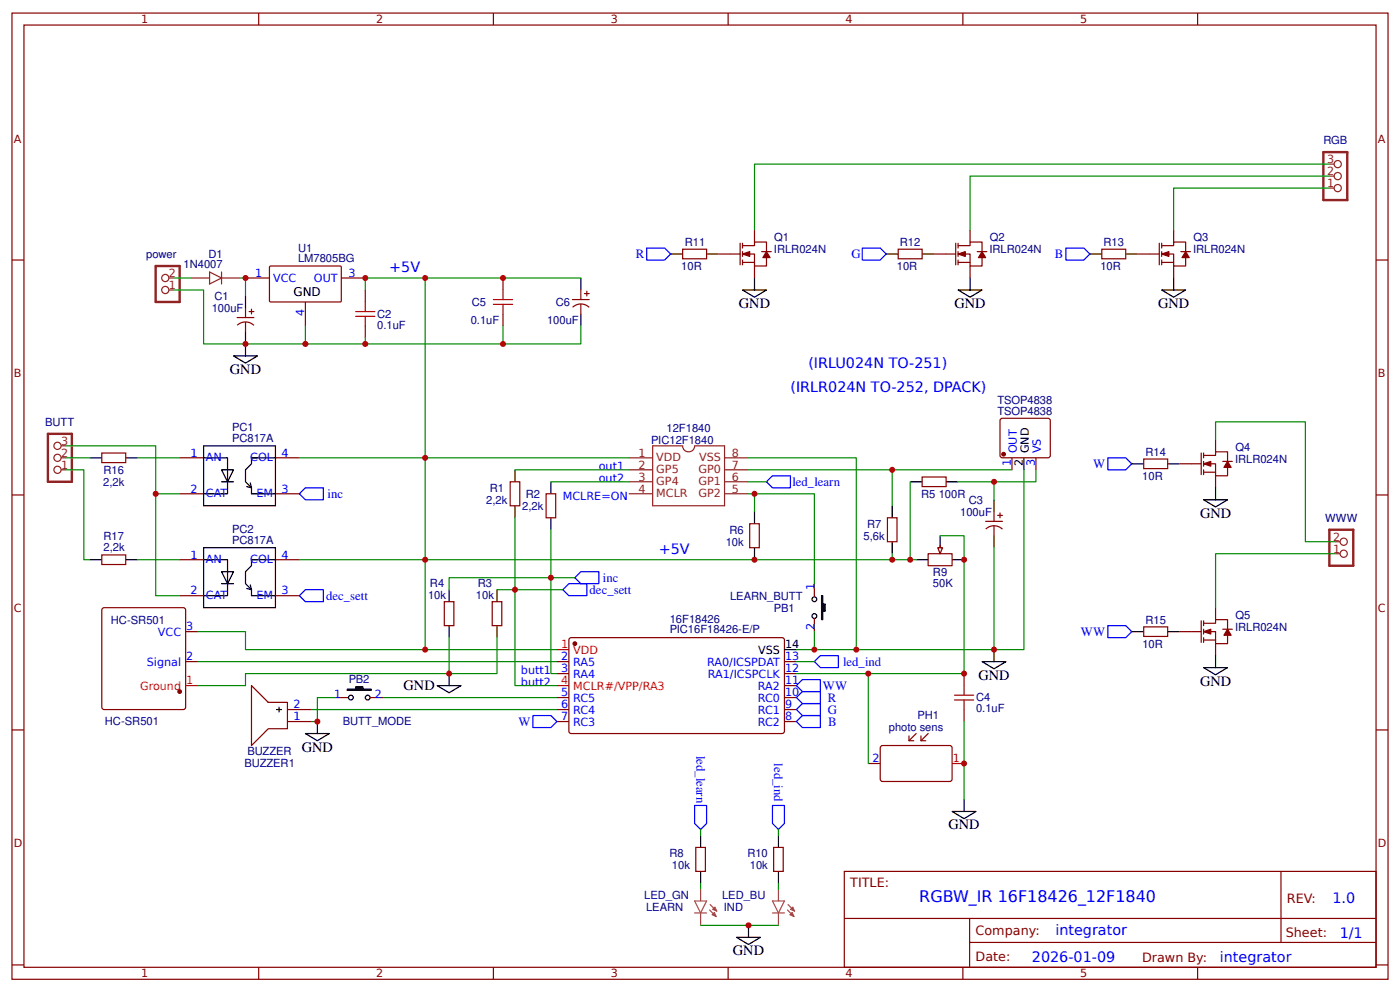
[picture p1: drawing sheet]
<svg xmlns="http://www.w3.org/2000/svg" width="309mm" height="219mm" viewBox="0 0 309 219" stroke-linecap="round" stroke-linejoin="round" font-family="sans-serif">
<g fill="none" stroke="#800" stroke-width=".26">
<path d="M2.6 2.9h304.1v213.2h-304.1zM5.3 5.5h298.7v208h-298.7zM57.1 2.9v2.6M109 2.9v2.6M160.9 2.9v2.6M212.7 2.9v2.6M264.6 2.9v2.6M2.6 57.4h2.7M59.6 58.8l.2-.1h15.5l.1 .3v7.5l-.3 .1h-15.4l-.2-.2zM158.7 56.1h4.8M163.5 53.7v4.7M164 54.2h2.7v-.8h2.6v2.1"/>
<path d="M164 56.1h2.7v2.6h2.6v-1.8M164 57.9h2.7M164 53.7v1M164 55.5v1.1M164 57.4v1M166.7 50.8v2.6M166.7 58.7v2.7M168.3 55.5h2.1M206.4 56.1h4.7M211.1 53.7v4.7M211.7 54.2h2.6v-.8h2.7v2.1M211.7 56.1h2.6v2.6h2.7v-1.8"/>
<path d="M211.7 57.9h2.6M211.7 53.7v1M211.7 55.5v1.1M211.7 57.4v1M214.3 50.8v2.6M214.3 58.7v2.7M215.9 55.5h2.1M251.4 56.1h4.7M256.1 53.7v4.7M256.6 54.2h2.7v-.8h2.6v2.1M256.6 56.1h2.7v2.6h2.6v-1.8M256.6 57.9h2.7"/>
<path d="M256.6 53.7v1M256.6 55.5v1.1M256.6 57.4v1M259.3 50.8v2.6M259.3 58.7v2.7M260.9 55.5h2.1M304 57.4h2.7M52.4 70.1h3.7M52.4 71.8a2.65 2.65 0 0 1 3.7 0M54.2 61.4h5.3M54.2 68v2.1M54.2 71.1v2.2"/>
<path d="M55 68.8h1.1M55.6 68.2v1.1M67.5 66.6v5.3M75.4 61.4h5.3M80.7 64v2.6M80.7 71.9v2.7M265.4 100v4.7M265.9 100v1M268.6 97.1v2.6M2.6 109.2h2.7M112.7 106.3h2.1v5.3h-2.1zM120.6 109h2.2v5.3h-2.2z"/>
<path d="M165.6 115.6h2.1v5.3h-2.1zM196.1 114.3h2.1v5.3h-2.1zM203.7 105.3h5.3v2.1h-5.3zM260.6 102.4h4.8M265.9 100.5h2.7v-.8h2.6v2.1M265.9 102.4h2.7v2.6h2.6v-1.8M265.9 104.2h2.7M265.9 101.8v1.1M265.9 103.7v1M268.6 105v2.7M270.1 101.8h2.2M304 109.2h2.7"/>
<path d="M98.2 132.8h2.1v5.3h-2.1zM108.7 132.8h2.2v5.3h-2.2zM179.9 128.8v2.9M179.9 136.5v2.9M205.1 122.2h5.2v2.7h-5.2zM207.7 120.4v1.3M260.6 139.4h4.8M265.4 137v4.8M265.9 137.6h2.7v-.8h2.6v2.1M265.9 139.4h2.7v2.7h2.6v-1.9M265.9 137v1.1M265.9 138.9v1"/>
<path d="M268.6 134.1v2.7M270.1 138.9h2.2M55.6 151.3l3.7 3.7h4.2v5.8h-4.2l-3.7 3.7zM63.5 156.6h5.3M63.5 159.3h5.3M74.1 154h2.9M81.8 154h2.9M123 146h2.7M123 148.7h2.7M123 154h2.7M123 156.6h2.7M123 159.3h2.7"/>
<path d="M125.9 140.8h47.1l.3 .5-.1 20.3-.4 .3-46.9-.1-.2-.4v-20.1zM173.3 146h2.6M173.3 148.7h2.6M173.3 154h2.6M173.3 156.6h2.6M173.3 159.3h2.6M173.3 151.3h2.6M265.9 140.7v1.1M265.9 141.3h2.7M268.6 142.1v2.6M2.6 161.1h2.7M304 161.1h2.7"/>
<path d="M186.5 192.3h117.5v21.2h-117.5zM283 192.3v15.7M2.6 213h2.7M57.1 213.5v2.6M109 213.5v2.6M160.9 213.5v2.6M186.6 202.7h117.3M212.7 213.5v2.6M214.2 208h89.7M214.2 202.7v10.6M264.6 213.5v2.6M304 213h2.7"/>
</g>
<g fill="none" stroke="#000" stroke-width=".26">
<path d="M54.2 65.3v2.7M54.2 73.3v2.6M113.8 103.7v2.6M113.8 111.6v2.7M121.7 106.3v2.7M121.7 114.3v2.6M166.7 113v2.6M197.1 111.6v2.7M197.1 119.6v2.6M201.1 106.3h2.6M207.7 118.2v2.7M209 106.3h2.7"/>
<path d="M99.2 130.1v2.7M99.2 138.1v2.6M109.8 130.1v2.7M109.8 138.1v2.6M166.7 120.9v2.6M202.4 123.5h2.7M210.3 123.5h2.7M61.1 156.6h1.1M61.6 156.1v1M173.3 143.4h2.6"/>
<circle cx="179.9" cy="136" r=".53"/>
<circle cx="179.9" cy="132.3" r=".53"/>
<circle cx="77.5" cy="154" r=".53"/>
<circle cx="81.2" cy="154" r=".53"/>
</g>
<g fill="#800" stroke="#800" stroke-width=".26">
<path d="M164 56.1l1.6-.6v1.1z"/>
<path d="M169.3 55.5l.8 1.4h-1.6z"/>
<path d="M211.7 56.1l1.6-.6v1.1z"/>
<path d="M217 55.5l.8 1.4h-1.6z"/>
<path d="M256.6 56.1l1.6-.6v1.1z"/>
<path d="M261.9 55.5l.8 1.4h-1.6z"/>
<path d="M265.9 102.4l1.6-.6v1.1z"/>
<path d="M271.2 101.8l.8 1.4h-1.6z"/>
<path d="M265.9 139.4l1.6-.5v1z"/>
<path d="M271.2 138.9l.8 1.3h-1.6z"/>
<circle cx="127" cy="142.1" r=".4"/>
</g>
<path d="M123 143.4h2.7M123 151.3h2.7" fill="none" stroke="#f00" stroke-width=".26"/>
<g fill="none" stroke="#8d2323" stroke-width=".26">
<path d="M37.3 64h1.1M37.3 61.4h1.1M42.3 61.4h4M46.3 60l2.6 1.4-2.6 1.3zM48.9 61.4h4M48.9 60v2.7M144.2 98.4h6.6a1.32 1.32 0 0 0 1.3 1.3 1.32 1.32 0 0 0 1.4-1.3h6.6v13.2h-15.9zM138.9 101h5.3M138.9 103.7h5.3M138.9 106.3h5.3M138.9 109h5.3M160.1 101h5.3"/>
<path d="M160.1 103.7h5.3M160.1 106.3h5.3M160.1 109h5.3"/>
<circle cx="36.5" cy="64" r=".79"/>
<circle cx="36.5" cy="61.4" r=".79"/>
</g>
<g fill="none" stroke="#080" stroke-width=".26">
<path d="M38.4 61.4h3.9M113.8 114.3v37h9.2M113.8 103.7h25.1M121.7 116.9v31.8h1.3M121.7 106.3h17.2M138.9 101h-45v22.5M165.4 109h1.3v4M165.4 103.7h58.2M166.7 109h13.2v19.8M197.1 103.7v7.9M201.1 106.3v17.2h-107.2v19.9M226.2 103.7v39.7h-50.3"/>
<path d="M228.9 103.7v2.6h-17.2M43.7 139.4h10.5v4h68.8M109.8 130.1h4M121.7 127.5h-22.5v2.6M179.9 139.4v4M197.1 122.2v1.3M43.7 146h79.3M68.8 156.6h54.2M84.7 154h38.3M99.2 140.7v8M109.8 140.7v8h-55.6v2.6h-10.5"/>
</g>
<path d="M181.5 131.5h.3v1.8h.5v1.6h-.5v1.9h-.3zM76.7 152.1h1.9v-.5h1.6v.5h1.8v.3h-5.3z" fill="#000" stroke="#000" stroke-width=".26"/>
<path d="M34.4 58.7h5.3v7.9h-5.3z" fill="none" stroke="#8d2323" stroke-width=".53"/>
<path d="M78.6 69.8h4.2M78.6 68.8h4.2M80.7 66.6v2.2M80.7 69.8v2.1" fill="none" stroke="#a00000" stroke-width=".26"/>
<path d="M207.2 120.9h1l-.5 1.3z" fill="#efefef" stroke="#800" stroke-width=".26"/>
<g fill="none" stroke="#080" stroke-width=".26">
<path d="M293.7 38.9h-79.4v11.9M293.7 36.2h-127v14.6M293.7 41.5h-34.4v9.3M38.4 64h6.6v11.9h35.7v-1.3M52.9 61.4h1.3v3.9M67.5 71.9v4M80.7 64v-2.6h13.2v39.6h-27.8M93.9 61.4h34.4M111.1 71.9v4M128.3 71.9v4h-47.6M14.6 98.4h19.8v10.6h5.3M268.6 97.1v-4h19.8v26.5h6.6"/>
<path d="M14.6 103.7h3.9v19.8h1.3M14.6 101h5.2M30.4 101h9.3M34.4 109v22.5h5.3M165.4 101h23.8v42.4M165.4 106.3h3.9M207.7 118.2h5.3v30.5h-37.1M219.6 106.3v4M30.4 123.5h9.3M66.1 123.5h27.8M113.8 130.1h10.6M121.7 127.5h5.3"/>
<path d="M201.1 123.5h1.3M219.6 120.9v22.5M295 122.2h-26.4v11.9M74.1 154h-4v5.3h-1.3M175.9 146h4M191.8 148.7v19.8M213 159.3v17.2M154.8 183.1v1.3M154.8 195v1.3M172 183.1v1.3M172 195v1.3M154.8 204.2h17.2"/>
</g>
<path d="M153.5 198.9h2.6l-1.3 2.6zM154.8 196.3v2.6M156.9 199.6l1.5 1.5M170.7 198.9h2.6l-1.3 2.6zM172 196.3v2.6M174.1 199.6l1.5 1.5M153.5 201.5h2.6M154.8 201.6v2.6M156.8 200.8l1.4 1.5M170.7 201.5h2.6M172 201.6v2.6M174 200.8l1.4 1.5" fill="none" stroke="#a54b4b" stroke-width=".26"/>
<g fill="#a54b4b" stroke="#a54b4b" stroke-width=".22">
<path d="M157.4 200.7l.6-.5 .4 .9z"/>
<path d="M157.3 201.9l.5-.5 .4 .9z"/>
<path d="M174.6 200.7l.6-.5 .4 .9z"/>
<path d="M174.5 201.9l.5-.5 .4 .9z"/>
</g>
<g fill="none" stroke="#000" stroke-width=".26">
<path d="M148.2 56.1h2.6M156.1 56.1h2.6M195.8 56.1h2.6M203.7 56.1h2.7M240.8 56.1h2.6M248.7 56.1h2.7M51.6 78.6h5.3l-2.7 1.5zM54.2 75.9v2.7M128.3 61.4v2.6M128.3 69.3v2.6M164 64h5.3l-2.6 1.6zM166.7 61.4v2.6"/>
<path d="M211.7 64h5.3l-2.7 1.6zM214.3 61.4v2.6M256.6 64h5.3l-2.6 1.6zM259.3 61.4v2.6M45 98.4h15.9v13.2h-15.9zM19.8 101h2.7M27.8 101h2.6M45 101h5.3v8h-5.3M48.9 103.7h2.7l-1.3 2.6zM48.9 106.3h2.7M54.5 107.4l1.1 .3M55.3 106.6l.3 1.1"/>
<path d="M55.6 101h5.3M55.6 107.7v1.3h5.3M56.9 101h-1.3v1.4l-1.4 1.3v2.6l1.4 1.4M219.6 110.3v2.7M219.6 118.2v2.7M226.2 101v2.7M250 102.4h2.7M258 102.4h2.6M265.9 110.3h5.3l-2.6 1.6zM268.6 107.7v2.6M19.8 123.5h2.7M27.8 123.5h2.6"/>
<path d="M45 120.9h15.9v13.2h-15.9zM45 123.5h5.3v8h-5.3M48.9 126.2h2.7l-1.3 2.6zM48.9 128.8h2.7M54.5 129.9l1.1 .2M55.3 129.1l.3 1M55.6 130.1v1.4h5.3M55.6 123.5h5.3M56.9 123.5h-1.3v1.4l-1.4 1.3v2.6l1.4 1.3M250 139.4h2.7M258 139.4h2.6M70.1 159.3v2.6"/>
<path d="M96.6 151.3h5.3l-2.7 1.6zM99.2 148.7v2.6M217 146h5.2l-2.6 1.6zM219.6 143.4v2.6M265.9 147.3h5.3l-2.6 1.6zM268.6 144.7v2.6M67.5 161.9h5.3l-2.7 1.6zM210.3 179.1h5.3l-2.6 1.6zM213 176.5v2.6M154.8 184.4v2.6M154.8 192.3v2.7M172 184.4v2.6"/>
<path d="M172 192.3v2.7M162.7 206.9h5.3l-2.6 1.6zM165.4 204.2v2.7"/>
</g>
<g fill="none" stroke="#800" stroke-width=".26">
<path d="M150.8 55h5.3v2.1h-5.3zM198.4 55h5.3v2.1h-5.3zM243.4 55h5.3v2.1h-5.3zM111.1 61.4v2.6M111.1 69.3v2.6M126.5 66.1h3.7M126.5 67.8a2.65 2.65 0 0 1 3.7 0M128.3 64v2.1M128.3 67.2v2.1M129.1 64.8h1.1M129.6 64.3v1M22.5 100h5.3v2.1h-5.3z"/>
<path d="M221 92.6l.5-.3 10.3 .1 .2 .4v8l-.5 .2h-10.3l-.3-.5zM39.7 101h5.3M39.7 109h5.3M60.9 101h5.2M60.9 109h5.2M217.8 115.1h3.7M217.8 116.8a2.65 2.65 0 0 1 3.7 0M219.6 113v2.1M219.6 116.1v2.1M220.4 113.7h1.1M220.9 113.2v1.1M223.6 101v2.7"/>
<path d="M228.9 101v2.7M252.7 101.3h5.3v2.1h-5.3zM22.5 122.5h5.3v2.1h-5.3zM22.8 134.2l17.7-.1 .4 .3 .1 21.7-.3 .4-17.7 .1-.4-.3-.1-21.7zM39.7 123.5h5.3M39.7 131.5h5.3M41 139.4h2.7M60.9 123.5h5.2M60.9 131.5h5.2M252.7 138.4h5.3v2.1h-5.3zM41 146h2.7M213 148.7v2.6"/>
<path d="M213 156.6v2.7M191.8 168.5h2.7M194.5 164.8l.5-.3 15.1 .1 .2 .5v7.1l-.5 .3-15.1-.1-.2-.4zM200.8 162.4v1.1h1.1M202.4 161.9l-1.6 1.6M203.5 162.4v1.1h1M205.1 161.9l-1.6 1.6M153.7 187h2.1v5.3h-2.1zM170.9 187h2.1v5.3h-2.1z"/>
</g>
<g fill="none" stroke="#00f" stroke-width=".26">
<path d="M142.9 54.7h3.9l1.4 1.4-1.4 1.3h-3.9zM190.5 54.7h4l1.3 1.4-1.3 1.3h-4zM235.5 54.7h3.9l1.4 1.4-1.4 1.3h-3.9zM67.5 107.7h3.9v2.6h-3.9l-1.4-1.3zM169.3 106.3l1.4-1.3h3.9v2.7h-3.9zM244.7 101h4l1.3 1.4-1.3 1.3h-4zM67.5 130.1h3.9v2.7h-3.9l-1.4-1.3zM124.4 130.1l1.3-1.3h3.9v2.7h-3.9zM128.3 126.2h4v2.6h-4l-1.3-1.3zM244.7 138.1h4l1.3 1.3-1.3 1.3h-4zM117.7 157.9h4l1.3 1.4-1.3 1.3h-4zM177.3 150h3.9v2.6h-3.9l-1.4-1.3z"/>
<path d="M177.3 152.6h3.9v2.7h-3.9l-1.4-1.3zM177.3 155.3h3.9v2.6h-3.9l-1.4-1.3zM177.3 157.9h3.9v2.7h-3.9l-1.4-1.3zM179.9 146l1.3-1.3h4v2.6h-4zM153.5 177.8h2.6v3.9l-1.3 1.4-1.3-1.4zM170.7 177.8h2.6v3.9l-1.3 1.4-1.3-1.4z"/>
</g>
<path d="M292.4 33.6h5.3v10.6h-5.3zM10.6 95.8h5.3v10.5h-5.3zM293.7 116.9h5.3v8h-5.3z" fill="none" stroke="#8d2323" stroke-width=".53"/>
<g fill="none" stroke="#8d2323" stroke-width=".26">
<path d="M293.7 38.9h1M293.7 36.2h1M293.7 41.5h1M13.5 98.4h1.1M13.5 103.7h1.1M13.5 101h1.1M295 119.6h1.1M295 122.2h1.1"/>
<circle cx="295.5" cy="36.2" r=".79"/>
<circle cx="295.5" cy="38.9" r=".79"/>
<circle cx="295.5" cy="41.5" r=".79"/>
<circle cx="12.7" cy="98.4" r=".79"/>
<circle cx="12.7" cy="103.7" r=".79"/>
<circle cx="12.7" cy="101" r=".79"/>
<circle cx="296.9" cy="119.6" r=".79"/>
<circle cx="296.9" cy="122.2" r=".79"/>
</g>
<path d="M109 67.2h4.2M109 66.1h4.2M111.1 64v2.1M111.1 67.2v2.1M210.9 154.5h4.2M210.9 153.4h4.2M213 151.3v2.1M213 154.5v2.1" fill="none" stroke="#a00000" stroke-width=".26"/>
<path d="M41 151.3h2.7M210.3 168.5h2.7" fill="none" stroke="#f00" stroke-width=".26"/>
<g fill="#800" stroke="#800" stroke-width=".26">
<circle cx="221.7" cy="100.3" r=".4"/>
<circle cx="39.7" cy="152.6" r=".4"/>
</g>
<g fill="#c00">
<circle cx="113.8" cy="130.1" r=".66"/>
<circle cx="121.7" cy="127.5" r=".66"/>
<circle cx="179.9" cy="143.4" r=".66"/>
<circle cx="166.7" cy="109" r=".66"/>
<circle cx="197.1" cy="103.7" r=".66"/>
<circle cx="93.9" cy="123.5" r=".66"/>
<circle cx="166.7" cy="123.5" r=".66"/>
<circle cx="197.1" cy="123.5" r=".66"/>
<circle cx="201.1" cy="123.5" r=".66"/>
<circle cx="213" cy="123.5" r=".66"/>
<circle cx="54.2" cy="61.4" r=".66"/>
<circle cx="93.9" cy="101" r=".66"/>
<circle cx="80.7" cy="61.4" r=".66"/>
<circle cx="67.5" cy="75.9" r=".66"/>
<circle cx="54.2" cy="75.9" r=".66"/>
<circle cx="165.4" cy="204.2" r=".66"/>
<circle cx="189.2" cy="143.4" r=".66"/>
<circle cx="70.1" cy="159.3" r=".66"/>
<circle cx="219.6" cy="143.4" r=".66"/>
<circle cx="213" cy="148.7" r=".66"/>
<circle cx="213" cy="168.5" r=".66"/>
<circle cx="191.8" cy="148.7" r=".66"/>
<circle cx="219.6" cy="106.3" r=".66"/>
<circle cx="34.4" cy="109" r=".66"/>
<circle cx="93.9" cy="61.4" r=".66"/>
<circle cx="111.1" cy="61.4" r=".66"/>
<circle cx="80.7" cy="75.9" r=".66"/>
<circle cx="111.1" cy="75.9" r=".66"/>
<circle cx="93.9" cy="143.4" r=".66"/>
<circle cx="99.2" cy="148.7" r=".66"/>
</g>
<text font-size="3.5" fill="#00f" x="203.1" y="199.1">RGBW_IR 16F18426_12F1840</text>
<g font-size="3.2" fill="#00f">
<text x="86" y="60">+5V</text>
<text x="178.6" y="81.2">(IRLU024N TO-251)</text>
<text x="174.6" y="86.5">(IRLR024N TO-252, DPACK)</text>
<text x="145.5" y="122.2">+5V</text>
<text x="294.4" y="199.3">1.0</text>
<text x="233.2" y="206.4">integrator</text>
<text x="296" y="207">1/1</text>
<text x="228" y="212.3">2026-01-09</text>
<text x="269.5" y="212.2">integrator</text>
</g>
<g font-size="3.2">
<text x="163.2" y="68">GND</text>
<text x="210.9" y="68">GND</text>
<text x="255.9" y="68">GND</text>
<text x="50.8" y="82.5">GND</text>
<text x="265.1" y="114.3">GND</text>
<text x="216.2" y="150">GND</text>
<text x="89.2" y="152.4">GND</text>
<text x="265.1" y="151.3">GND</text>
<text x="66.7" y="165.9">GND</text>
<text x="209.5" y="183.1">GND</text>
<text x="161.9" y="210.8">GND</text>
</g>
<g font-size="2.8" fill="#00f">
<text x="140.5" y="57">R</text>
<text x="188.1" y="57">G</text>
<text x="233.1" y="57">B</text>
<text x="175.1" y="107.3">led_learn</text>
<text x="241.5" y="103.3">W</text>
<text x="72.4" y="109.9">inc</text>
<text x="130.3" y="131.1">dec_sett</text>
<text x="133.2" y="128.5">inc</text>
<text x="72.1" y="132.5">dec_sett</text>
<text x="238.8" y="140.4">WW</text>
<text x="186.2" y="146.9">led_ind</text>
<text x="181.8" y="152.2">WW</text>
<text x="182.9" y="154.9">R</text>
<text x="114.5" y="160.2">W</text>
<text x="182.9" y="157.6">G</text>
<text x="182.9" y="160.2">B</text>
<text x="153.9" y="166.7" transform="rotate(90 153.9 166.7)">led_learn</text>
<text x="171" y="168.5" transform="rotate(90 171 168.5)">led_ind</text>
</g>
<g font-size="2.8" fill="#800">
<text x="187.9" y="195.8">TITLE:</text>
<text x="284.3" y="199.3">REV:</text>
<text x="215.5" y="206.4">Company:</text>
<text x="284.1" y="206.9">Sheet:</text>
<text x="215.5" y="212.2">Date:</text>
<text x="252.3" y="212.2">Drawn By:</text>
</g>
<text font-size="2.6" x="64.8" y="65.3">GND</text>
<g font-size="2.5" fill="#800">
<text x="31.2" y="5.1">1</text>
<text x="83.1" y="5.1">2</text>
<text x="134.9" y="5.1">3</text>
<text x="186.8" y="5.1">4</text>
<text x="238.7" y="5.1">5</text>
<text x="3" y="31.5">A</text>
<text x="304.4" y="31.5">A</text>
<text x="3" y="83.3">B</text>
<text x="304.4" y="83.3">B</text>
<text x="3" y="135.2">C</text>
<text x="304.4" y="135.2">C</text>
<text x="3" y="187">D</text>
<text x="304.4" y="187">D</text>
<text x="31.2" y="215.7">1</text>
<text x="83.1" y="215.7">2</text>
<text x="134.9" y="215.7">3</text>
<text x="186.8" y="215.7">4</text>
<text x="238.7" y="215.7">5</text>
</g>
<g font-size="2.5" fill="#000080">
<text x="292.4" y="31.8">RGB</text>
<text x="171.1" y="53.2">Q1</text>
<text x="218.7" y="53.2">Q2</text>
<text x="263.7" y="53.2">Q3</text>
<text x="32.3" y="56.9">power</text>
<text x="40.6" y="59.2">1N4007</text>
<text x="46" y="56.9">D1</text>
<text x="65.9" y="57.8">LM7805BG</text>
<text x="65.9" y="55.6">U1</text>
<text x="150.5" y="59.6">10R</text>
<text x="151.3" y="54.3">R11</text>
<text x="171" y="55.9">IRLR024N</text>
<text x="198.1" y="59.6">10R</text>
<text x="198.8" y="54.3">R12</text>
<text x="218.6" y="55.9">IRLR024N</text>
<text x="243.1" y="59.6">10R</text>
<text x="243.8" y="54.3">R13</text>
<text x="263.6" y="55.9">IRLR024N</text>
<text x="46.8" y="68.9">100uF</text>
<text x="47.4" y="66.2">C1</text>
<text x="83.3" y="70.1">C2</text>
<text x="104" y="71.5">0.1uF</text>
<text x="104.2" y="67.5">C5</text>
<text x="120.9" y="71.5">100uF</text>
<text x="122.8" y="67.5">C6</text>
<text x="83.3" y="72.6">0.1uF</text>
<text x="220.4" y="89.1">TSOP4838</text>
<text x="10" y="94">BUTT</text>
<text x="51.3" y="95.2">PC1</text>
<text x="147.3" y="95.3">12F1840</text>
<text x="220.4" y="91.5">TSOP4838</text>
<text x="51.3" y="97.6">PC817A</text>
<text x="143.9" y="97.9">PIC12F1840</text>
<text x="253.1" y="100.6">R14</text>
<text x="272.9" y="99.5">Q4</text>
<text x="22.8" y="107.2">2,2k</text>
<text x="22.9" y="104.5">R16</text>
<text x="252.4" y="105.8">10R</text>
<text x="272.9" y="102.2">IRLR024N</text>
<text x="107.4" y="111.2">2,2k</text>
<text x="108.2" y="108.5">R1</text>
<text x="115.4" y="112.5">2,2k</text>
<text x="116.2" y="109.9">R2</text>
<text x="203.5" y="109.8">R5</text>
<text x="207.4" y="109.8">100R</text>
<text x="212.1" y="113.8">100uF</text>
<text x="214.1" y="111.2">C3</text>
<text x="22.9" y="119.3">R17</text>
<text x="51.3" y="117.7">PC2</text>
<text x="161.1" y="117.8">R6</text>
<text x="190.8" y="119.1">5,6k</text>
<text x="191.6" y="116.5">R7</text>
<text x="292.8" y="115.1">WWW</text>
<text x="22.9" y="121.7">2,2k</text>
<text x="51.3" y="120.1">PC817A</text>
<text x="160.3" y="120.4">10k</text>
<text x="95" y="129.7">R4</text>
<text x="105.6" y="129.7">R3</text>
<text x="206.1" y="129.5">50K</text>
<text x="206.1" y="127.1">R9</text>
<text x="24.5" y="137.6">HC-SR501</text>
<text x="94.6" y="132.3">10k</text>
<text x="105.2" y="132.3">10k</text>
<text x="148" y="137.5">16F18426</text>
<text x="161.3" y="132.4">LEARN_BUTT</text>
<text x="171" y="135">PB1</text>
<text x="253.1" y="137.6">R15</text>
<text x="272.9" y="136.6">Q5</text>
<text x="148" y="139.8">PIC16F18426-E/P</text>
<text x="252.4" y="142.9">10R</text>
<text x="272.9" y="139.2">IRLR024N</text>
<text x="77" y="150.9">PB2</text>
<text x="215.6" y="154.8">C4</text>
<text x="23.1" y="160.1">HC-SR501</text>
<text x="75.7" y="160">BUTT_MODE</text>
<text x="196.4" y="161.4">photo sens</text>
<text x="202.7" y="158.8">PH1</text>
<text x="215.6" y="157.2">0.1uF</text>
<text x="54.7" y="166.7">BUZZER</text>
<text x="54" y="169.4">BUZZER1</text>
<text x="147.9" y="189.2">R8</text>
<text x="148.5" y="191.9">10k</text>
<text x="165.1" y="189.2">R10</text>
<text x="165.7" y="191.9">10k</text>
<text x="142.3" y="198.5">LED_GN</text>
<text x="142.7" y="201.1">LEARN</text>
<text x="159.5" y="198.5">LED_BU</text>
<text x="159.9" y="201.1">IND</text>
</g>
<g font-size="2.5" fill="#8d2323">
<text x="293.2" y="36">3</text>
<text x="293.2" y="41.2">1</text>
<text x="293.2" y="38.6">2</text>
<text x="37.3" y="63.7">1</text>
<text x="37.3" y="61.1">2</text>
<text x="13.5" y="100.8">2</text>
<text x="13.5" y="98.1">3</text>
<text x="141" y="100.8">1</text>
<text x="145" y="101.8">VDD</text>
<text x="154.5" y="101.8">VSS</text>
<text x="161.7" y="100.8">8</text>
<text x="13.5" y="103.4">1</text>
<text x="141" y="103.4">2</text>
<text x="141" y="106.1">3</text>
<text x="145" y="104.5">GP5</text>
<text x="145" y="107.1">GP4</text>
<text x="154.3" y="107.1">GP1</text>
<text x="154.3" y="104.5">GP0</text>
<text x="161.7" y="106.1">6</text>
<text x="161.7" y="103.4">7</text>
<text x="141" y="108.7">4</text>
<text x="145" y="109.8">MCLR</text>
<text x="154.3" y="109.8">GP2</text>
<text x="161.7" y="108.7">5</text>
<text x="294.5" y="119.3">2</text>
<text x="294.5" y="121.9">1</text>
</g>
<g font-size="2.5" fill="#00f">
<text x="56.4" y="61.1">1</text>
<text x="60.3" y="62.2">VCC</text>
<text x="69.4" y="62.2">OUT</text>
<text x="77" y="61.1">3</text>
<text x="67.2" y="69.8" transform="rotate(-90 67.2 69.8)">4</text>
<text x="42.1" y="100.8">1</text>
<text x="45.5" y="101.8">AN</text>
<text x="55.3" y="101.8">COL</text>
<text x="62.2" y="100.8">4</text>
<text x="224.6" y="100.1" transform="rotate(-90 224.6 100.1)">OUT</text>
<text x="229.9" y="100.1" transform="rotate(-90 229.9 100.1)">VS</text>
<text x="132.3" y="106.3">out2</text>
<text x="132.3" y="103.7">out1</text>
<text x="223.3" y="102.7" transform="rotate(-90 223.3 102.7)">1</text>
<text x="228.6" y="102.7" transform="rotate(-90 228.6 102.7)">3</text>
<text x="42.1" y="108.7">2</text>
<text x="45.5" y="109.8">CAT</text>
<text x="56.6" y="109.8">EM</text>
<text x="62.2" y="108.7">3</text>
<text x="124.4" y="110.3">MCLRE=ON</text>
<text x="42.1" y="123.3">1</text>
<text x="45.5" y="124.3">AN</text>
<text x="55.3" y="124.3">COL</text>
<text x="62.2" y="123.3">4</text>
<text x="42.1" y="131.2">2</text>
<text x="62.2" y="131.2">3</text>
<text x="179.9" y="130.1" transform="rotate(-90 179.9 130.1)">1</text>
<text x="45.5" y="132.3">CAT</text>
<text x="56.6" y="132.3">EM</text>
<text x="34.9" y="140.5">VCC</text>
<text x="41.1" y="139.1">3</text>
<text x="179.9" y="139.1" transform="rotate(-90 179.9 139.1)">2</text>
<text x="32.4" y="147.1">Signal</text>
<text x="41.1" y="145.8">2</text>
<text x="115.1" y="148.7">butt1</text>
<text x="124" y="145.8">2</text>
<text x="124" y="148.4">3</text>
<text x="126.7" y="147.1">RA5</text>
<text x="126.7" y="149.7">RA4</text>
<text x="156.2" y="147.1">RA0/ICSPDAT</text>
<text x="156.4" y="149.7">RA1/ICSPCLK</text>
<text x="173.4" y="145.8">13</text>
<text x="173.4" y="148.4">12</text>
<text x="73.8" y="154">1</text>
<text x="82.8" y="154">2</text>
<text x="115.1" y="151.3">butt2</text>
<text x="124" y="153.7">5</text>
<text x="126.7" y="155">RC5</text>
<text x="167.4" y="155">RC0</text>
<text x="167.4" y="152.4">RA2</text>
<text x="173.4" y="153.7">10</text>
<text x="173.4" y="151.1">11</text>
<text x="64.8" y="159">1</text>
<text x="64.8" y="156.3">2</text>
<text x="124" y="156.3">6</text>
<text x="124" y="159">7</text>
<text x="126.7" y="157.7">RC4</text>
<text x="126.7" y="160.3">RC3</text>
<text x="167.4" y="160.3">RC2</text>
<text x="167.4" y="157.7">RC1</text>
<text x="173.4" y="159">8</text>
<text x="173.4" y="156.3">9</text>
<text x="192.8" y="168.2">2</text>
</g>
<g font-size="2.5">
<text x="227.3" y="100.1" transform="rotate(-90 227.3 100.1)">GND</text>
<text x="226" y="102.7" transform="rotate(-90 226 102.7)">2</text>
<text x="173.4" y="143.1">14</text>
<text x="167.5" y="144.4">VSS</text>
</g>
<g font-size="2.5" fill="#f00">
<text x="124" y="143.1">1</text>
<text x="126.7" y="144.4">VDD</text>
<text x="30.9" y="152.4">Ground</text>
<text x="41.1" y="151.1">1</text>
<text x="124" y="151.1">4</text>
<text x="126.7" y="152.4">MCLR#/VPP/RA3</text>
<text x="210.5" y="168.2">1</text>
</g>
</svg>
